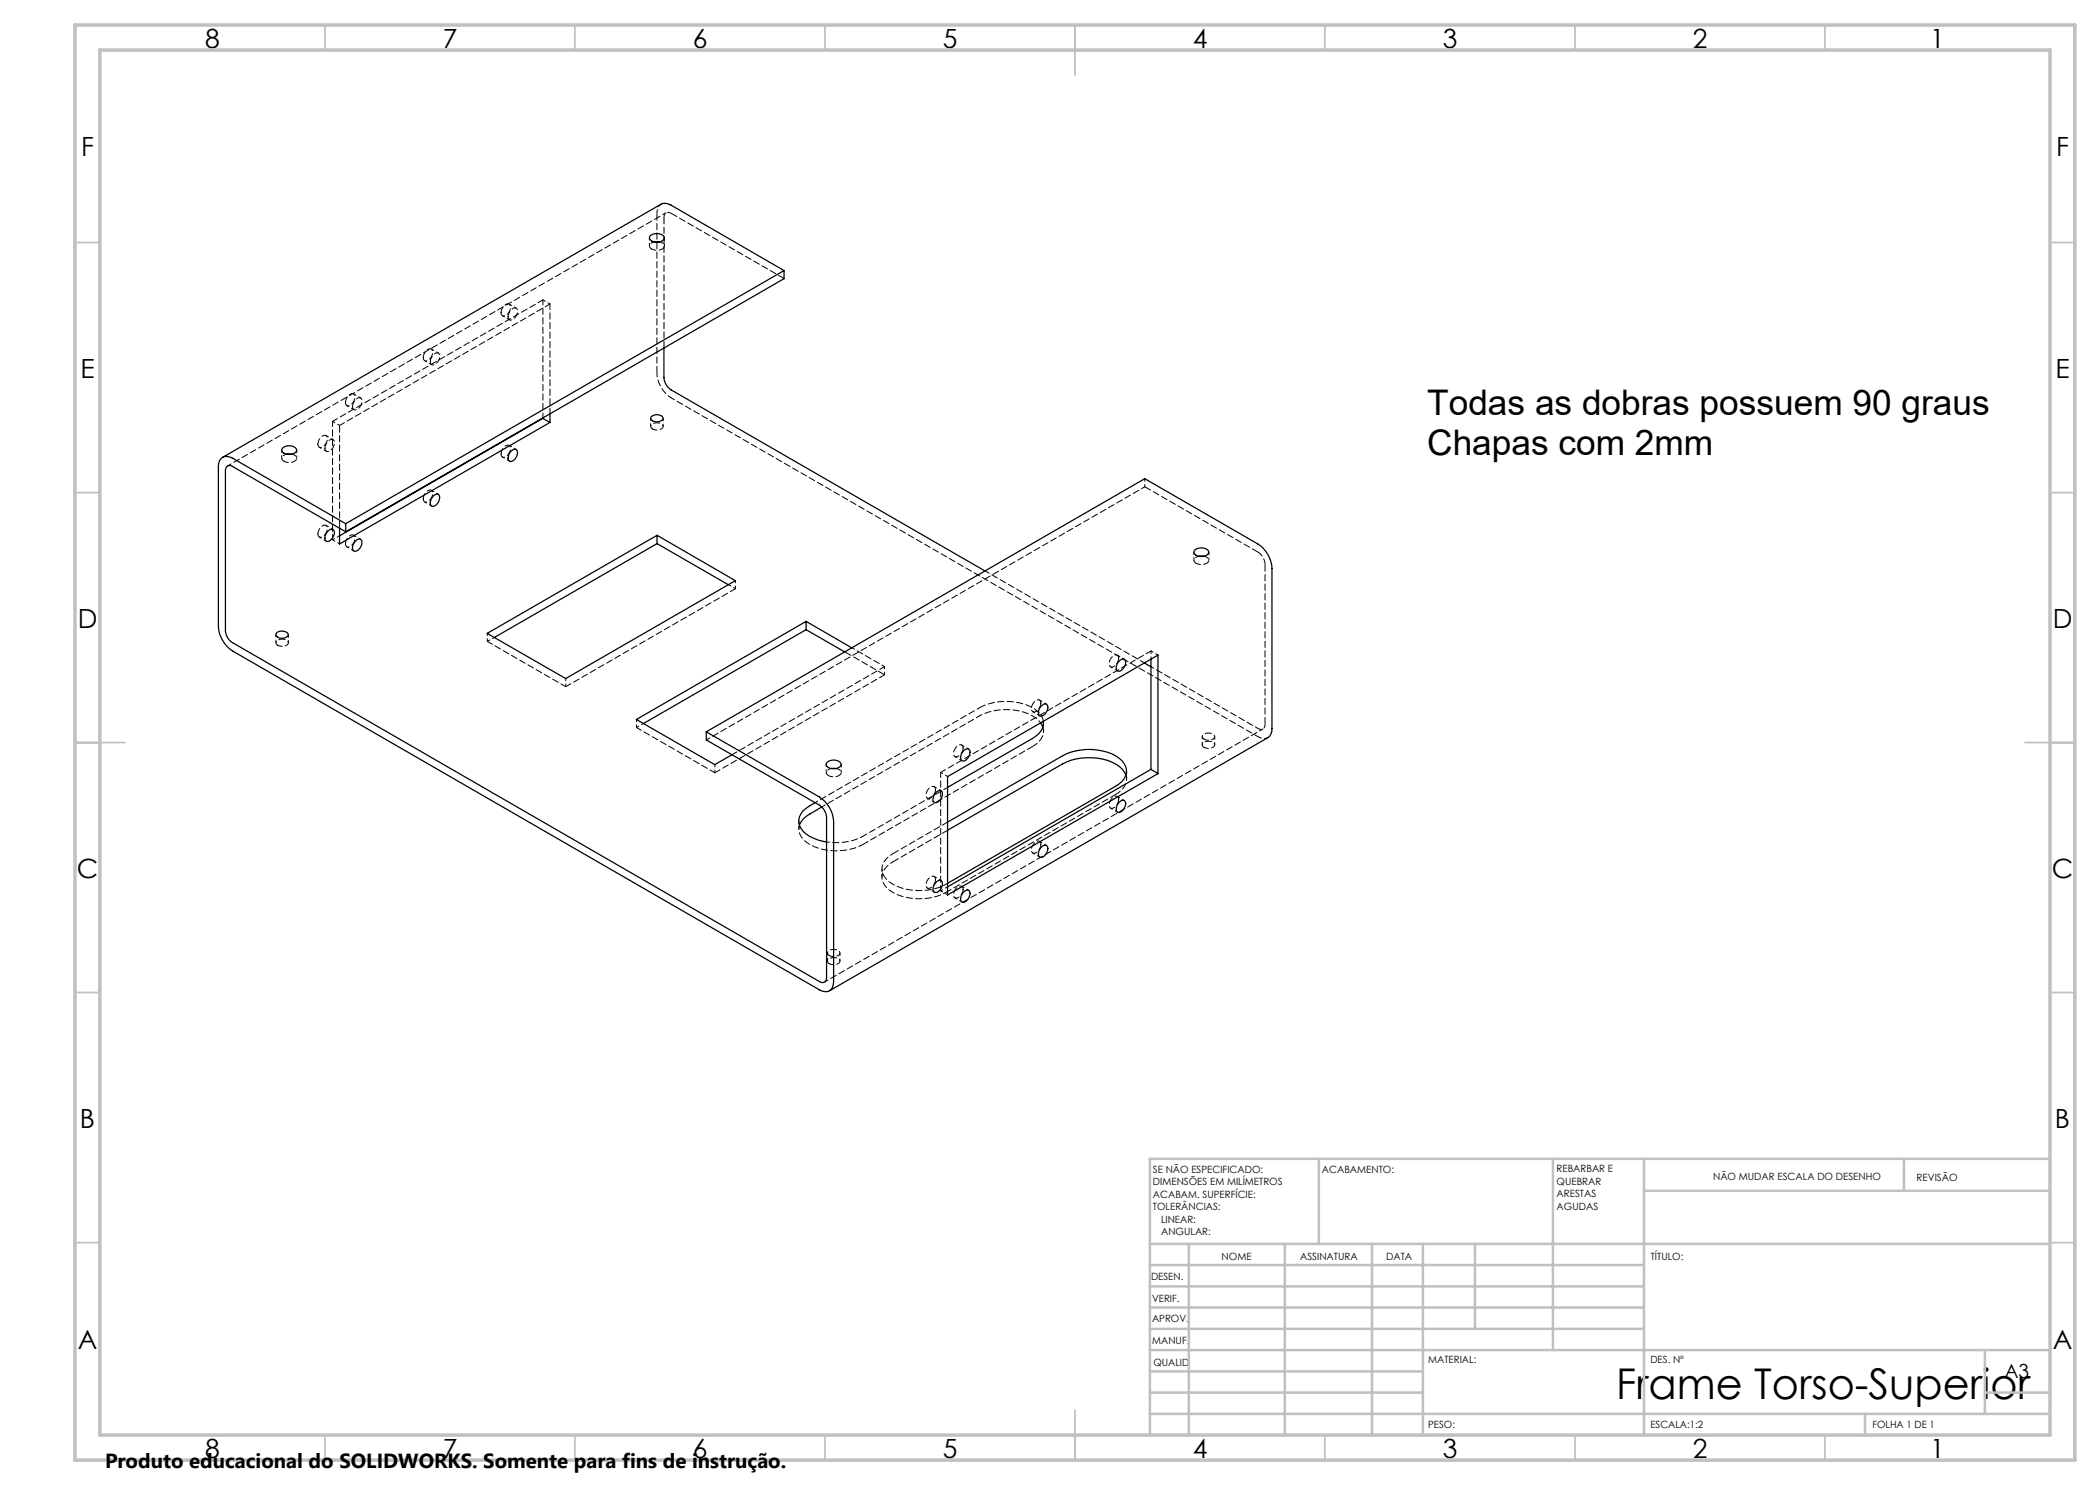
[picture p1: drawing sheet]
<svg xmlns="http://www.w3.org/2000/svg" width="420mm" height="297mm" viewBox="0 0 420 297" stroke-linecap="round" stroke-linejoin="round" font-family="sans-serif">
<g fill="none" stroke="#000" stroke-width=".25">
<path d="M130.1 47.1a2.08 2.08 0 0 1 2.7 .2 1.21 1.21 0 0 1-1.6 1.1 1.16 1.16 0 0 1-1.3-1zM130.9 48.4h1M156.8 54.1l-22.6-13.1a2.1 2.1 0 0 0-2-.2l-87.7 50.7M156.8 54.1l-87.7 50.6M156.8 54.1v1.6l-88.9 51.5M132.8 69.6v5.9a3.2 3.2 0 0 0 1.4 2.5l62.8 36.2M56.6 89.6a1.8 1.8 0 0 1 2.7 .5 1.77 1.77 0 0 1-2.5 .5 .62 .62 0 0 1-.2-1zM57.3 90.8h1M86.8 99.1l.7-.3a1.18 1.18 0 0 1 0 1.9 .81 .81 0 0 1-1.4 .3 1.92 1.92 0 0 1 .7-1.9zM102.1 90.4a.79 .79 0 0 1 1.3-.2 1.8 1.8 0 0 1-1.3 2.1 .76 .76 0 0 1-.4-1.1zM108.5 83.6l1.5 .9M110 84.5l-42.1 24.3v-3.1"/>
<path d="M110 82.8v1.7M130.4 83.3a1.58 1.58 0 0 1 2.2 .3 1.38 1.38 0 0 1-2.1 .6l-.4-.5zM65.4 106.4a.81 .81 0 0 1 1.4-.2 1.85 1.85 0 0 1-1.4 2.1l-.2-.1a1.39 1.39 0 0 1 .2-1.8zM69.1 104.7l-22.6-13.1a1.76 1.76 0 0 0-2-.1 1.76 1.76 0 0 0-.8 1.8v32a6.3 6.3 0 0 0 2.8 4.9l117.4 67.8a1.73 1.73 0 0 0 2 .2 1.73 1.73 0 0 0 .8-1.9v-32a6.2 6.2 0 0 0-2.8-4.9l-22.6-13M69.1 104.7v1.7l-22.6-13.1a.88 .88 0 0 0-1-.1 .88 .88 0 0 0-.4 .9v32a2.99 2.99 0 0 0 1.4 2.4l117.4 67.8a.86 .86 0 0 0 1 .1 .86 .86 0 0 0 .4-.9v-32a3.2 3.2 0 0 0-1.4-2.5l-22.6-13v-1.6M71.3 108.1l.3-.3 .6 .1a1.69 1.69 0 0 1-1.2 2.4 1.13 1.13 0 0 1 0-1.9zM131.4 107.1v1.6M131.4 108.7l-32.5 18.8M131.4 108.7l14.3 8.2M239 110a2.03 2.03 0 0 1 2.7 .2 1.17 1.17 0 0 1-1.6 1.1 1.15 1.15 0 0 1-1.3-1zM239.7 111.3h1.1M55.4 126.5a1.66 1.66 0 0 1 2.2 .4 1.36 1.36 0 0 1-2.1 .6l-.3-.5z"/>
<path d="M97.4 126.7l34-19.6 15.7 9-34 19.6zM161.2 124.3l9.2 5.3M161.2 124.3l-33.9 19.6 15.6 9 3.5-1.9M161.2 124.3v1.6M161.2 125.9l-32.5 18.8M161.2 125.9l7.7 4.5M223.7 132.4a.81 .81 0 0 1 1.4-.3 1.85 1.85 0 0 1-1.4 2.2 1.17 1.17 0 0 1 0-1.9zM228.9 132.6l1.3 .7M230.2 131.8v22.1M141.3 146.4l87.7-50.7 22.6 13.1a6.2 6.2 0 0 1 2.8 4.9v32a2.02 2.02 0 0 1-.8 1.8l-87.7 50.7M165.5 152.4a1.8 1.8 0 0 1 2.7 .5 1.8 1.8 0 0 1-3 .1zM166.2 153.7h1"/>
<path d="M187.1 158.6a.81 .81 0 0 1 1.4-.2 1.85 1.85 0 0 1-1.4 2.1l-.3-.1a1.27 1.27 0 0 1 .3-1.8zM189.5 155.3l42.1-24.3v23.7l-42.1 24.3zM192.6 150.3a.81 .81 0 0 1 1.4-.2 1.85 1.85 0 0 1-1.4 2.1l-.3-.1a1.39 1.39 0 0 1 .3-1.8zM208.1 144.6l.5 .8M208.1 141.3a.81 .81 0 0 1 1.4-.2 1.81 1.81 0 0 1-1.4 2.1 .71 .71 0 0 1-.4-1zM208.7 144.3a3 3 0 0 1-1.5 2.9l-17.7 10.3M225.2 155a5.9 5.9 0 0 0-4.8-3.2 11.7 11.7 0 0 0-7.9 1l-23 13.2M230.2 153.9l1.4 .8M230.2 153.9l-40.7 23.5M163 160.5a6.3 6.3 0 0 0-3.1 2.8 3.3 3.3 0 0 0 2.1 4 9.7 9.7 0 0 0 3.3 1.1M164.4 161.4a9.3 9.3 0 0 0-4.2 3l-.3 .6M187.1 176.6a.81 .81 0 0 1 1.4-.2 1.81 1.81 0 0 1-1.4 2.1l-.3-.1a1.33 1.33 0 0 1 .3-1.8z"/>
<path d="M189.5 164.4l23-13.2a11.3 11.3 0 0 1 11.3 .4 2.99 2.99 0 0 1 0 5.2l-34.3 19.9M192.6 178.6a.81 .81 0 0 1 1.4-.2 1.85 1.85 0 0 1-1.4 2.1 1.17 1.17 0 0 1 0-1.9zM208.1 169.6a.81 .81 0 0 1 1.4-.2 1.81 1.81 0 0 1-1.4 2.1l-.2-.1a1.45 1.45 0 0 1 .2-1.8zM224 160.3l.3-.2a.6 .6 0 0 1 .8 .6 1.89 1.89 0 0 1-1.4 1.8 1.17 1.17 0 0 1 0-1.9z"/>
</g>
<path d="M130.3 49.8a1.89 1.89 0 0 0 2.6-.6 1.04 1.04 0 0 0-1-.8M56.8 92.3a1.89 1.89 0 0 0 2.5-.6 1.04 1.04 0 0 0-1-.9M130.5 85.8a1.69 1.69 0 0 0 2.1-.3 1.06 1.06 0 0 0-1.5-.9 .75 .75 0 0 0-.8 1l.2 .2M239.2 112.7a1.89 1.89 0 0 0 2.6-.6 1.04 1.04 0 0 0-1-.9M55.5 129.1a1.69 1.69 0 0 0 2.1-.4 1.06 1.06 0 0 0-1.5-.8 .75 .75 0 0 0-.8 1l.2 .2M165.7 155.1a1.89 1.89 0 0 0 2.5-.6 1.04 1.04 0 0 0-1-.8M240.8 147.8a1.69 1.69 0 0 0 2.1-.3 1.06 1.06 0 0 0-1.5-.9 .75 .75 0 0 0-.8 1l.2 .2M240.8 149.5a1.69 1.69 0 0 0 2.1-.4 1.06 1.06 0 0 0-1.5-.8 .75 .75 0 0 0-.8 1l.2 .2M159.9 165a3.3 3.3 0 0 0 2.1 3.9 11.7 11.7 0 0 0 10.6 0M172.6 167.3l16.9-9.8M165.9 191.1a1.69 1.69 0 0 0 2-.3 1.06 1.06 0 0 0-1.5-.9 .75 .75 0 0 0-.8 1l.3 .2M165.9 192.7a1.69 1.69 0 0 0 2-.3 1.06 1.06 0 0 0-1.5-.9 .75 .75 0 0 0-.8 1l.3 .2" fill="none" stroke="#000" stroke-width=".2" stroke-dasharray="1.3 .6" stroke-dashoffset=".4"/>
<g fill="none" stroke="#000" stroke-width=".2" stroke-dasharray="1.3 .6" stroke-dashoffset=".5">
<path d="M130.9 48.4h-.1a.83 .83 0 0 0-.8 1.2l.3 .2M132.2 40.8a2 2 0 0 0-.8 1.9M133.2 42.6l-87.7 50.6M134.2 42.7a.86 .86 0 0 0-1-.1 .86 .86 0 0 0-.4 .9M134.2 79.6l117.4 67.7M57.3 90.8a.83 .83 0 0 0-.8 1.2l.3 .3M239.8 111.2h-.1a.83 .83 0 0 0-.8 1.2l.3 .3M141.3 148l87.7-50.6M166.2 153.7a.83 .83 0 0 0-.8 1.2l.3 .2M195.9 143.2l-31.5 18.2M251.6 147.3a2 2 0 0 0 2 .2M251.6 145.7a.86 .86 0 0 0 1 .1 .86 .86 0 0 0 .4-.9"/>
<path d="M164.9 196.4l87.7-50.6"/>
</g>
<g fill="none" stroke="#000" stroke-width=".2" stroke-dasharray="1.3 .6" stroke-dashoffset=".1">
<path d="M84.6 71.5l.3 .6a1.47 1.47 0 0 0 1.7-1.7l-.3-.6a1.47 1.47 0 0 0-1.7 1.7M86.1 72.3l.2 .6a1.47 1.47 0 0 0 1.7-1.7l-.3-.5a1.47 1.47 0 0 0-1.6 1.6M100.2 62.5l.2 .6a1.47 1.47 0 0 0 1.7-1.7l-.2-.5a1.47 1.47 0 0 0-1.7 1.6M101.6 63.4l.2 .5a1.47 1.47 0 0 0 1.7-1.6l-.2-.6a1.47 1.47 0 0 0-1.7 1.7M63.6 88.8l.2 .6a1.47 1.47 0 0 0 1.7-1.7l-.2-.6a1.47 1.47 0 0 0-1.7 1.7M65 89.6l.2 .6a1.47 1.47 0 0 0 1.7-1.7l-.2-.5a1.47 1.47 0 0 0-1.7 1.6M69.1 80.5l.2 .6a1.47 1.47 0 0 0 1.7-1.7l-.2-.6a1.47 1.47 0 0 0-1.7 1.7M70.5 81.3l.2 .6a1.47 1.47 0 0 0 1.7-1.7l-.2-.6a1.47 1.47 0 0 0-1.7 1.7M84.6 99.8l.3 .5a1.47 1.47 0 0 0 1.7-1.6l-.3-.6a1.47 1.47 0 0 0-1.7 1.7M100.2 90.8l.2 .6a1.47 1.47 0 0 0 1.7-1.7l-.2-.6a1.47 1.47 0 0 0-1.7 1.7M110 82.8v-22M63.6 106.8l.2 .6a1.47 1.47 0 0 0 1.7-1.7l-.2-.6a1.47 1.47 0 0 0-1.7 1.7"/>
<path d="M69.1 108.7l.2 .6a1.47 1.47 0 0 0 1.7-1.7l-.2-.5a1.47 1.47 0 0 0-1.7 1.6M253 112.9a3.1 3.1 0 0 0-1.4-2.5M113.1 137.3l34-19.6M223.7 131.6l-.2-.5a1.47 1.47 0 0 0-1.7 1.6l.2 .6a1.47 1.47 0 0 0 1.7-1.7M143 154.6l33.9-19.6M187.1 157.9l-.2-.5a1.47 1.47 0 0 0-1.7 1.6l.2 .6a1.47 1.47 0 0 0 1.7-1.7M192.6 149.6l-.2-.6a1.47 1.47 0 0 0-1.7 1.7l.2 .6a1.47 1.47 0 0 0 1.7-1.7M208.2 140.6l-.2-.6a1.47 1.47 0 0 0-1.7 1.7l.2 .6a1.47 1.47 0 0 0 1.7-1.7M223.7 159.9l-.2-.6a1.47 1.47 0 0 0-1.7 1.7l.2 .6a1.47 1.47 0 0 0 1.7-1.7M172.6 168.9l33.9-19.6M187.1 175.9l-.2-.6a1.47 1.47 0 0 0-1.7 1.7l.2 .6a1.47 1.47 0 0 0 1.7-1.7M189.2 178.5l33.9-19.6"/>
<path d="M192.6 177.9l-.2-.6a1.47 1.47 0 0 0-1.7 1.7l.2 .5a1.47 1.47 0 0 0 1.7-1.6M208.2 168.9l-.2-.6a1.47 1.47 0 0 0-1.7 1.7l.2 .6a1.47 1.47 0 0 0 1.7-1.7"/>
</g>
<path d="M108.6 60l-42.1 24.3M110 60.8l-42.1 24.3M66.5 84.3v23.7M97.5 128.3l15.6 9M230.2 130.2l-42.1 24.3M127.3 145.5l15.7 9.1M146.4 150.9l30.5-17.6M188.1 154.5v23.7M206.5 149.3a3.4 3.4 0 0 0 2.1-3.9M223.1 158.9a3.4 3.4 0 0 0 2.1-3.9" fill="none" stroke="#000" stroke-width=".2" stroke-dasharray="1.3 .6" stroke-dashoffset=".2"/>
<g fill="none" stroke="#000" stroke-width=".2" stroke-dasharray="1.3 .6" stroke-dashoffset=".8">
<path d="M129.9 47.6v1.6M132.9 49.2v-1.6M72.1 79.6l-1.4-.8M84.9 72.1l1.4 .9M87.7 70.6l-1.4-.8M100.5 63.2l1.4 .8M103.2 61.6l-1.4-.8M110 60.8l-1.4-.8M56.3 90v1.6M59.3 91.6v-1.6M63.9 89.4l1.4 .9M66.6 87.9l-1.4-.8"/>
<path d="M67.9 85.1l-1.4-.8M69.4 81.1l1.4 .8M87.7 98.9l-1.4-.9M100.5 91.4l1.4 .8M103.2 89.9l-1.4-.8M130.1 83.6v1.7M132.6 85.3v-1.7M229 97.4v-1.7M63.9 107.4l1.4 .8M66.5 108l1.4-.9M66.6 105.9l-1.4-.8M67.9 108.8l-1.4-.8"/>
<path d="M69.4 109.4l1.4 .8M72.1 107.8l-1.4-.8M84.9 100.4l1.4 .8M147.1 116.1v1.6M147.1 117.7l-1.4-.8M238.8 110.4v1.7M241.8 112.1v-1.7M55.2 126.9v1.6M57.7 128.5v-1.6M97.5 126.7v1.6M98.9 127.5l-1.4 .8M113.1 135.7v1.6"/>
<path d="M176.9 133.3v1.7M222.1 133.4l1.4 .8M224.9 131.8l-1.4-.8M230.2 130.2l1.4 .8M230.2 131.8v-1.6M127.3 143.9v1.6M128.7 144.7l-1.4 .8M143 152.9v1.7M165.2 152.9v1.6M168.2 154.5v-1.6M185.5 159.7l1.4 .8M188.1 154.5l1.4 .8"/>
<path d="M188.2 158.1l-1.4-.8M191 151.3l1.4 .8M193.8 149.8l-1.5-.8M206.5 142.3l1.5 .9M208.7 146.2v-1.6M209.3 140.8l-1.4-.8M225.3 155.8v-1.6M240.4 147.3v1.7M242.9 149v-1.7M159.8 164.2v1.6M176.4 173.8v1.6M185.5 177.6l1.4 .8"/>
<path d="M188.1 178.2l1.4 .8M188.1 178.2l1.4-.9M188.2 176.1l-1.4-.8M191 179.6l1.4 .8M193.8 178.1l-1.5-.9M206.5 170.6l1.5 .8M209.3 169.1l-1.4-.8M222.1 161.6l1.4 .8M224.9 160.1l-1.4-.8M165.5 190.6v1.6M168 192.2v-1.6"/>
</g>
<path d="M108.6 83.6v-23.6M197 114.2l31.9 18.4" fill="none" stroke="#000" stroke-width=".2" stroke-dasharray="1.3 .6" stroke-dashoffset=".3"/>
<path d="M176.9 133.3l-6.5-3.8M230.2 133.3l21.4 12.4M195.9 141.5l-32.9 19M208.1 144.6a8.4 8.4 0 0 0-6.4-2.7 11.1 11.1 0 0 0-5.8 1.3M165.3 168.4a11.7 11.7 0 0 0 7.3-1.1M178.6 170.7a3.4 3.4 0 0 0-2 4 6.8 6.8 0 0 0 5.7 3.3 11.6 11.6 0 0 0 6.9-1.1M178.6 172.4a3.4 3.4 0 0 0-2 3.9 6.8 6.8 0 0 0 5.7 3.4 11.6 11.6 0 0 0 6.9-1.2" fill="none" stroke="#000" stroke-width=".2" stroke-dasharray="1.3 .6" stroke-dashoffset=".7"/>
<path d="M156.8 55.7l-22.6-13M132.8 69.6v-26.1M251.6 110.4l-22.6-13M208.7 144.3a4.5 4.5 0 0 0-3-3.2 11.9 11.9 0 0 0-9.8 .4M189.2 176.9l.3-.2M189.5 164.4l-10.9 6.3M189.5 166l-10.9 6.4" fill="none" stroke="#000" stroke-width=".2" stroke-dasharray="1.3 .6"/>
<path d="M131.4 74.7v-32M67.9 85.1v20.5M253 112.9v32M176.9 135l-7.9-4.6" fill="none" stroke="#000" stroke-width=".2" stroke-dasharray="1.3 .6" stroke-dashoffset="-.1"/>
<path d="M131.4 74.7a6.3 6.3 0 0 0 2.8 4.9" fill="none" stroke="#000" stroke-width=".2" stroke-dasharray="1.3 .6" stroke-dashoffset=".6"/>
<g fill="none" stroke="#c0c0c0" stroke-width=".35">
<path d="M65 5v5M115 5v5M165 5v5M215 5v10M265 5v5M315 5v5M365 5v5M15 48.5h5M410 48.5h5M15 98.5h5M410 98.5h5M15 148.5h10"/>
<path d="M405 148.5h10M15 198.5h5M410 198.5h5M15 248.5h5M410 248.5h5M65 287v5M115 287v5M165 287v5M215 282v10M265 287v5M315 287v5M365 287v5"/>
</g>
<g fill="none" stroke="#c0c0c0" stroke-width=".5">
<path d="M263.8 231.8v17M310.6 231.8v38.2M328.8 231.8v55.2M328.8 238.2h81.2M380.8 231.8v6.4M410 231.8h-180v55.2M230 248.8h180M230 257.3h98.8M230 253h98.8M237.8 248.8v38.2M257 248.8v38.2M274.4 248.8v38.2"/>
<path d="M284.6 248.8v38.2M295 248.8v17M230 265.8h98.8M230 261.5h98.8M230 278.5h54.6M230 274.3h54.6M230 270h180M397 278.5h13M397 270v12.8M230 282.8h180M373 282.8v4.2"/>
</g>
<path d="M15 5h400v287h-400zM20 10h390v277h-390z" fill="none" stroke="#c0c0c0" stroke-width=".7"/>
<text font-size="8.5" x="323.2" y="279.7">Frame Torso-Superior</text>
<g font-size="7.1">
<text x="285.4" y="83">Todas as dobras possuem 90 graus</text>
<text x="285.4" y="91.1">Chapas com 2mm</text>
</g>
<g font-size="5.3">
<text x="41" y="9.5">8</text>
<text x="88.5" y="9.5">7</text>
<text x="138.5" y="9.5">6</text>
<text x="188.5" y="9.5">5</text>
<text x="238.5" y="9.5">4</text>
<text x="288.5" y="9.5">3</text>
<text x="338.5" y="9.5">2</text>
<text x="386" y="9.5">1</text>
<text x="16.2" y="31.3">F</text>
<text x="411.2" y="31.3">F</text>
<text x="16.1" y="75.5">E</text>
<text x="411.1" y="75.5">E</text>
<text x="15.5" y="125.5">D</text>
<text x="410.5" y="125.5">D</text>
<text x="15.4" y="175.5">C</text>
<text x="410.4" y="175.5">C</text>
<text x="16" y="225.5">B</text>
<text x="411" y="225.5">B</text>
<text x="15.5" y="269.8">A</text>
<text x="410.5" y="269.8">A</text>
<text x="41" y="291.5">8</text>
<text x="88.5" y="291.5">7</text>
<text x="138.5" y="291.5">6</text>
<text x="188.5" y="291.5">5</text>
<text x="238.5" y="291.5">4</text>
<text x="288.5" y="291.5">3</text>
<text x="338.5" y="291.5">2</text>
<text x="386" y="291.5">1</text>
</g>
<text font-size="4.1" x="21" y="293.7">Produto educacional do SOLIDWORKS. Somente para fins de instrução.</text>
<text font-size="3.9" x="400.9" y="275.5">A3</text>
<g font-size="2">
<text x="230.6" y="234.6">SE NÃO ESPECIFICADO:</text>
<text x="230.6" y="237.1">DIMENSÕES EM MILÍMETROS</text>
<text x="230.6" y="239.6">ACABAM. SUPERFÍCIE:</text>
<text x="264.4" y="234.6">ACABAMENTO:</text>
<text x="311.3" y="234.5">REBARBAR E</text>
<text x="311.3" y="237">QUEBRAR</text>
<text x="311.3" y="239.5">ARESTAS</text>
<text x="342.6" y="236">NÃO MUDAR ESCALA DO DESENHO</text>
<text x="383.3" y="236.2">REVISÃO</text>
<text x="230.6" y="242.1">TOLERÂNCIAS:</text>
<text x="232.2" y="244.6">LINEAR:</text>
<text x="311.3" y="242">AGUDAS</text>
<text x="232.2" y="247.1">ANGULAR:</text>
<text x="244.3" y="252">NOME</text>
<text x="260" y="251.9">ASSINATURA</text>
<text x="277.2" y="251.9">DATA</text>
<text x="330.2" y="251.9">TÍTULO:</text>
<text x="230.2" y="256.1">DESEN.</text>
<text x="230.4" y="260.3">VERIF.</text>
<text x="230.4" y="264.4">APROV.</text>
<text x="230.5" y="268.8">MANUF.</text>
<text x="230.7" y="273.1">QUALID</text>
<text x="285.7" y="272.5">MATERIAL:</text>
<text x="330.1" y="272.5">DES. Nº</text>
<text x="285.6" y="285.5">PESO:</text>
<text x="330.1" y="285.6">ESCALA:1:2</text>
<text x="374.5" y="285.6">FOLHA 1 DE 1</text>
</g>
</svg>
